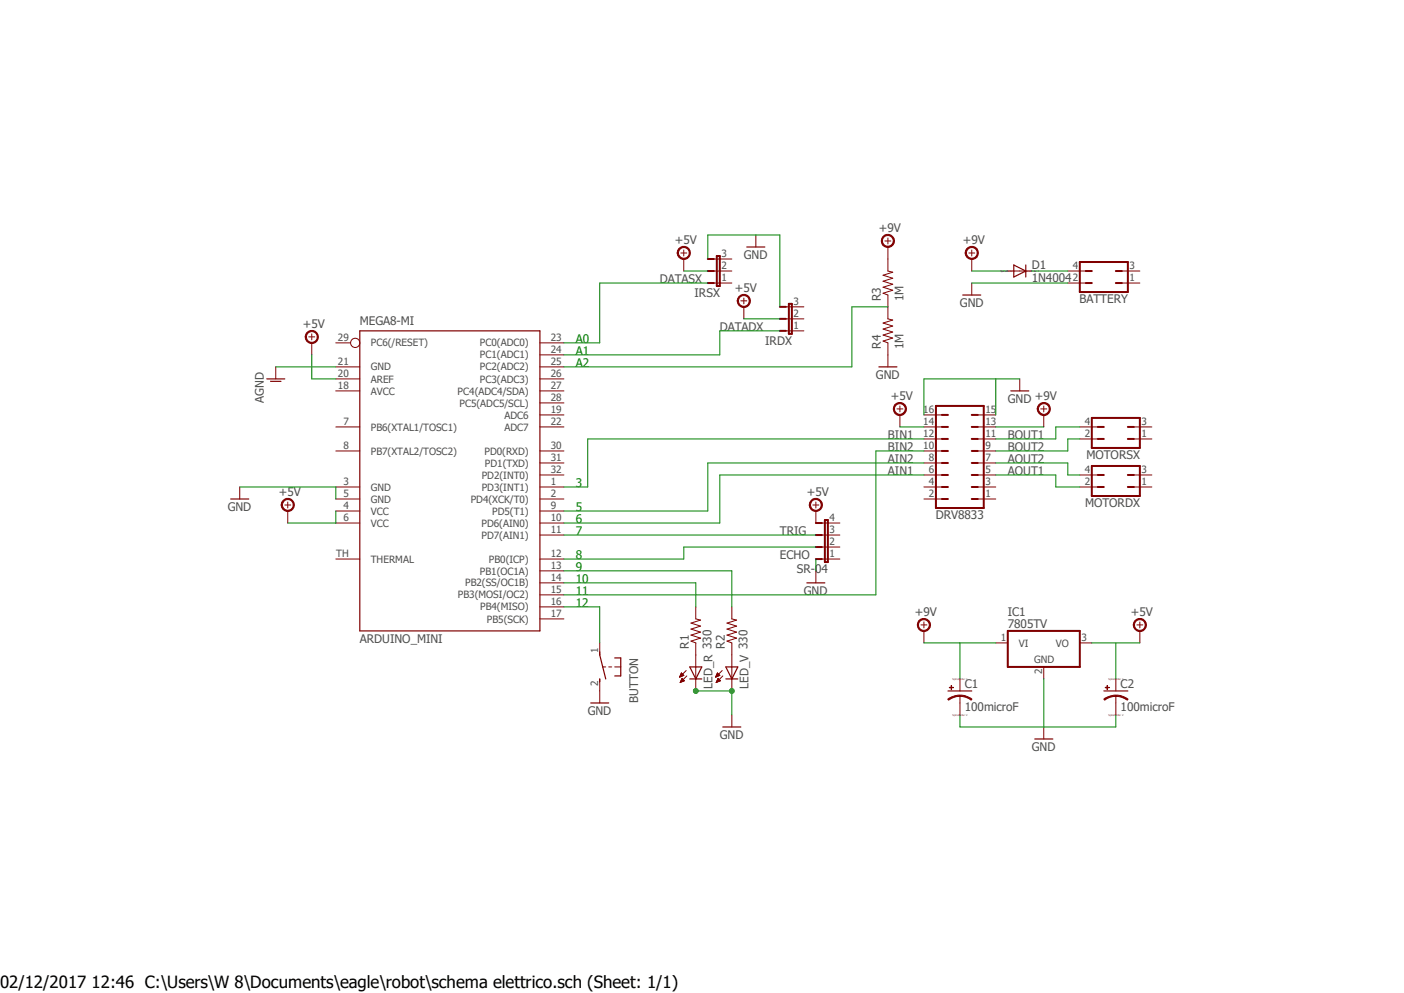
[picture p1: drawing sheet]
<svg xmlns="http://www.w3.org/2000/svg" width="297mm" height="210mm" viewBox="0 0 297 210" stroke-linecap="round" stroke-linejoin="round" font-family="sans-serif">
<path d="M47.6 45.3l201.8 114.2M249.4 45.3l-201.8 114.2" fill="none" stroke="#fff" stroke-width=".21"/>
<path d="M76.1 70h38.1v63.4h-38.1zM48.8 105.5h3.8M145.9 141.1h2.6l-1.3 2.5zM145.9 143.6h2.6M152.9 153.8h3.8M153.5 143.6h2.6M153.5 141.1h2.6l-1.3 2.5z" fill="none" stroke="#800000" stroke-width=".25"/>
<g fill="none" stroke="#800000" stroke-width=".21">
<path d="M71 77.6h5.1M71 72.5h3.1M114.2 77.6h5.1M114.2 75.1h5.1M114.2 72.5h5.1M71 95.4h5.1M71 90.3h5.1M71 80.1h5.1M71 82.7h5.1M114.2 95.4h5.1M114.2 90.3h5.1M114.2 80.1h5.1"/>
<path d="M114.2 82.7h5.1M114.2 97.9h5.1M114.2 87.8h5.1M114.2 85.2h5.1M50.7 103v2.5M71 103h5.1M71 105.5h5.1M71 108.1h5.1M71 110.6h5.1M71 118.2h5.1M114.2 103h5.1M114.2 105.5h5.1"/>
<path d="M114.2 108.1h5.1M114.2 110.6h5.1M114.2 118.2h5.1M114.2 113.2h5.1M114.2 100.5h5.1M172 106.8h1.2M172.6 106.2v1.2M173.9 110.6h3.8M173.9 118.2h3.8M173.9 113.2h3.8M173.9 115.7h3.8M114.2 130.9h5.1"/>
<path d="M114.2 128.4h5.1M114.2 125.8h5.1M114.2 123.3h5.1M114.2 120.7h5.1M147.2 128.4v2.5l1 .2-2 .7 2 .6-2 .7 2 .6-2 .6 2 .7-2 .6 1 .4v10.1M154.8 128.4v2.5l1 .2-2 .7 2 .6-2 .7 2 .6-2 .6 2 .7-2 .6 1 .4v10.1M143.8 143.2h.1M143.8 143.1h.3M143.9 143h.4M143.9 142.9h.6M143.9 142.8h.8M143.9 144.3h.1"/>
<path d="M143.9 144.2h.3M144 142.7h.6M144 144.1h.4M144 142.6h.4M144 144.1h.6M144.1 142.5h.3M144.1 144h.7M144.1 142.5h.2M144.1 143.9h.6M144.1 142.4h.1M144.1 143.8h.5M144.2 143.7h.3"/>
<path d="M144.2 143.6h.2M144.3 143.5h.1M144.7 142.8l-.6-.5-.3 .9M144.7 142.8l-.9 .4M144.8 144l-.5-.5-.4 .9M144.8 144l-.9 .4M145.2 141.8l-1.4 1.4M145.3 143l-1.4 1.4M151.4 143.2h.1M151.5 143.1h.2M151.5 143h.4M151.5 142.9h.6"/>
<path d="M151.5 144.3h.1M151.6 142.8h.7M151.6 144.2h.2M151.6 142.7h.5M151.6 144.1h.4M151.6 142.6h.5M151.6 144.1h.6M151.7 142.5h.3M151.7 144h.7M151.7 142.5h.2M151.7 143.9h.6M151.8 142.4h.1"/>
<path d="M151.8 143.8h.4M151.8 143.7h.3M151.8 143.6h.2M151.9 143.5h.1M152.3 142.8l-.5-.5-.4 .9M152.3 142.8l-.9 .4M152.4 144l-.5-.5-.4 .9M152.4 144l-.9 .4M152.8 141.8l-1.4 1.4M152.9 143l-1.4 1.4M154.8 151.2v2.6"/>
<circle cx="75.1" cy="72.5" r=".98"/>
</g>
<path d="M172.6 113.2h1.3M172.6 115.7h1.3M172.6 118.2h1.3M172.6 110.6h1.3M174.5 110h.6v8.9h-.6z" fill="none" stroke="#800000" stroke-width=".42"/>
<path d="M171.5 105.9a1.39 1.39 0 0 1 2.3 .2 1.39 1.39 0 0 1-.8 2.1 1.39 1.39 0 0 1-1.8-1.4h.2a1.13 1.13 0 0 1 1.6-1.1 1.13 1.13 0 0 1 .4 1.8 1.13 1.13 0 0 1-1.9-.3l-.1-.4h-.2z" fill-rule="evenodd" fill="#800000"/>
<path d="M60.2 106.8h1.3M60.9 106.2v1.2M171.5 105.9a1.39 1.39 0 0 1 2.3 .2 1.39 1.39 0 0 1-.8 2.1 1.39 1.39 0 0 1-1.8-1.4h.2a1.13 1.13 0 0 1 1.6-1.1 1.13 1.13 0 0 1 .4 1.8 1.13 1.13 0 0 1-1.9-.3l-.1-.4h-.2zM172.6 108.1v2.5" fill="none" stroke="#800000" stroke-width=".21"/>
<path d="M59.8 105.9a1.39 1.39 0 0 1 2.2 .2 1.39 1.39 0 0 1-.8 2.1 1.39 1.39 0 0 1-1.7-1.4h.2a1.15 1.15 0 0 1 1.6-1.1 1.15 1.15 0 0 1 .4 1.9 1.15 1.15 0 0 1-1.9-.4l-.1-.4h-.2z" fill-rule="evenodd" fill="#800000"/>
<path d="M144 53.5h1.3M144.7 52.9v1.2M151 54.8h3.8M151 57.3h3.8M151 59.9h3.8M159.9 49.7v2.5M166.2 64.9h3.9M166.2 67.4h3.9M166.2 70h3.9M59.8 105.9a1.39 1.39 0 0 1 2.2 .2 1.39 1.39 0 0 1-.8 2.1 1.39 1.39 0 0 1-1.7-1.4h.2a1.15 1.15 0 0 1 1.6-1.1 1.15 1.15 0 0 1 .4 1.9 1.15 1.15 0 0 1-1.9-.4l-.1-.4h-.2zM60.9 108.1v2.5M172.6 120.7v2.6" fill="none" stroke="#800000" stroke-width=".21"/>
<path d="M158 52.2h3.8M170.7 123.3h3.8" fill="none" stroke="#800000" stroke-width=".25"/>
<path d="M149.7 54.8h1.3M149.7 57.3h1.3M149.7 59.9h1.3M151.6 54.1h.7v6.4h-.7zM165 64.9h1.2M165 67.4h1.2M165 70h1.2M166.9 64.3h.6v6.3h-.6z" fill="none" stroke="#800000" stroke-width=".42"/>
<path d="M143.6 52.6a1.4 1.4 0 0 1 2.2 .1 1.4 1.4 0 0 1-.7 2.1 1.4 1.4 0 0 1-1.8-1.3h.2a1.15 1.15 0 0 1 1.6-1.1 1.15 1.15 0 0 1 .4 1.9 1.15 1.15 0 0 1-1.9-.4l-.1-.4h-.2z" fill-rule="evenodd" fill="#800000"/>
<path d="M143.6 52.6a1.4 1.4 0 0 1 2.2 .1 1.4 1.4 0 0 1-.7 2.1 1.4 1.4 0 0 1-1.8-1.3h.2a1.15 1.15 0 0 1 1.6-1.1 1.15 1.15 0 0 1 .4 1.9 1.15 1.15 0 0 1-1.9-.4l-.1-.4h-.2zM144.7 54.8v2.5M156.7 63.6h1.3M157.4 63v1.3" fill="none" stroke="#800000" stroke-width=".21"/>
<path d="M156.3 62.7a1.4 1.4 0 0 1 2.2 .2 1.4 1.4 0 0 1-.8 2.1 1.4 1.4 0 0 1-1.7-1.4h.2a1.13 1.13 0 0 1 1.6-1 1.13 1.13 0 0 1 .3 1.8 1.13 1.13 0 0 1-1.8-.3l-.1-.5h-.2z" fill-rule="evenodd" fill="#800000"/>
<path d="M187.2 51h1.3M187.8 50.3v1.3M156.3 62.7a1.4 1.4 0 0 1 2.2 .2 1.4 1.4 0 0 1-.8 2.1 1.4 1.4 0 0 1-1.7-1.4h.2a1.13 1.13 0 0 1 1.6-1 1.13 1.13 0 0 1 .3 1.8 1.13 1.13 0 0 1-1.8-.3l-.1-.5h-.2zM157.4 64.9v2.5" fill="none" stroke="#800000" stroke-width=".21"/>
<path d="M186.7 50.1a1.4 1.4 0 0 1 2.3 0 1.4 1.4 0 0 1-.7 2.2 1.4 1.4 0 0 1-1.9-1.3h.3a1.14 1.14 0 0 1 1.5-1.1 1.14 1.14 0 0 1 .6 1.7 1.14 1.14 0 0 1-1.9 .1l-.2-.7h-.3z" fill-rule="evenodd" fill="#800000"/>
<g fill="none" stroke="#800000" stroke-width=".21">
<path d="M186.7 50.1a1.4 1.4 0 0 1 2.3 0 1.4 1.4 0 0 1-.7 2.2 1.4 1.4 0 0 1-1.9-1.3h.3a1.14 1.14 0 0 1 1.5-1.1 1.14 1.14 0 0 1 .6 1.7 1.14 1.14 0 0 1-1.9 .1l-.2-.7h-.3zM187.8 52.2v5.1l1 .3-2 .6 2 .6-2 .7 2 .6-2 .6 2 .7-2 .6 1 .4v5l1 .3-2 .6 2 .7-2 .6 2 .6-2 .7 2 .6-2 .6 1 .4v5.1M195.5 97.9h3.8M195.5 95.4h3.8M195.5 92.8h3.8M195.5 90.3h3.8M195.5 87.8h3.8M206.8 97.9h3.9M206.8 95.4h3.9M206.8 92.8h3.9M206.8 90.3h3.9M206.8 87.8h3.9"/>
<path d="M215.7 80.1v2.6M220.2 86.5h1.2M220.8 85.9v1.2M195.5 105.5h3.8M195.5 103h3.8M195.5 100.5h3.8M206.8 105.5h3.9M206.8 103h3.9M206.8 100.5h3.9"/>
</g>
<path d="M185.9 77.6h3.8M213.8 82.7h3.8" fill="none" stroke="#800000" stroke-width=".25"/>
<g fill="none" stroke="#800000" stroke-width=".42">
<path d="M198 85.9h10.1v21.5h-10.1zM199.3 97.9h1.2M199.3 95.4h1.2M199.3 92.8h1.2M199.3 90.3h1.2M199.3 87.8h1.2M205.6 97.9h1.2M205.6 95.4h1.2M205.6 92.8h1.2M205.6 90.3h1.2M205.6 87.8h1.2M199.3 105.5h1.2"/>
<path d="M199.3 103h1.2M199.3 100.5h1.2M205.6 105.5h1.2M205.6 103h1.2M205.6 100.5h1.2"/>
</g>
<path d="M219.8 85.6a1.39 1.39 0 0 1 2.2 .2 1.39 1.39 0 0 1-.8 2 1.39 1.39 0 0 1-1.8-1.3h.3a1.15 1.15 0 0 1 1.5-1.1 1.15 1.15 0 0 1 .4 1.8 1.15 1.15 0 0 1-1.8-.3l-.1-.4h-.3z" fill-rule="evenodd" fill="#800000"/>
<path d="M189.7 86.5h1.3M190.4 85.9v1.2M219.8 85.6a1.39 1.39 0 0 1 2.2 .2 1.39 1.39 0 0 1-.8 2 1.39 1.39 0 0 1-1.8-1.3h.3a1.15 1.15 0 0 1 1.5-1.1 1.15 1.15 0 0 1 .4 1.8 1.15 1.15 0 0 1-1.8-.3l-.1-.4h-.3zM220.8 87.8v2.5" fill="none" stroke="#800000" stroke-width=".21"/>
<path d="M189.3 85.6a1.4 1.4 0 0 1 2.2 .1 1.4 1.4 0 0 1-.7 2.1 1.4 1.4 0 0 1-1.8-1.3h.2a1.15 1.15 0 0 1 1.7-1 1.15 1.15 0 0 1 .2 1.9 1.15 1.15 0 0 1-1.8-.5l-.1-.4h-.2z" fill-rule="evenodd" fill="#800000"/>
<g fill="none" stroke="#800000" stroke-width=".21">
<path d="M204.9 53.5h1.3M205.6 52.9v1.2M225.9 59.9h3.8M225.9 57.3h3.8M237.3 59.9h3.8M237.3 57.3h3.8M189.3 85.6a1.4 1.4 0 0 1 2.2 .1 1.4 1.4 0 0 1-.7 2.1 1.4 1.4 0 0 1-1.8-1.3h.2a1.15 1.15 0 0 1 1.7-1 1.15 1.15 0 0 1 .2 1.9 1.15 1.15 0 0 1-1.8-.5l-.1-.4h-.2zM190.4 87.8v2.5M228.4 92.8h3.8M228.4 90.3h3.8M239.9 92.8h3.8M239.9 90.3h3.8"/>
<path d="M228.4 103h3.8M228.4 100.5h3.8M239.9 103h3.8M239.9 100.5h3.8M126.9 136v2.5M126.9 143.6v5.1M127.5 141.1h.6M128.8 141.1h.6M130 141.1h1.3"/>
</g>
<g fill="none" stroke="#800000" stroke-width=".42">
<path d="M228.4 55.4h10.2v6.4h-10.2zM229.7 59.9h1.3M229.7 57.3h1.3M236.1 59.9h1.2M236.1 57.3h1.2M231 88.4h10.1v6.3h-10.1zM231 98.6h10.1v6.3h-10.1zM232.2 92.8h1.3M232.2 90.3h1.3M238.6 92.8h1.3M238.6 90.3h1.3M232.2 103h1.3"/>
<path d="M232.2 100.5h1.3M238.6 103h1.3M238.6 100.5h1.3"/>
</g>
<path d="M126.9 137.9v.6l1.2 5.1M130 139.1h1.3v3.9h-1.3M125 148.7h3.8M126.9 143.6v.6" fill="none" stroke="#800000" stroke-width=".25"/>
<path d="M204.5 52.6a1.4 1.4 0 0 1 2.2 .1 1.4 1.4 0 0 1-.7 2.1 1.4 1.4 0 0 1-1.8-1.3h.2a1.15 1.15 0 0 1 1.6-1.1 1.15 1.15 0 0 1 .4 1.9 1.15 1.15 0 0 1-1.9-.4l-.1-.4h-.2z" fill-rule="evenodd" fill="#800000"/>
<path d="M204.5 52.6a1.4 1.4 0 0 1 2.2 .1 1.4 1.4 0 0 1-.7 2.1 1.4 1.4 0 0 1-1.8-1.3h.2a1.15 1.15 0 0 1 1.6-1.1 1.15 1.15 0 0 1 .4 1.9 1.15 1.15 0 0 1-1.9-.4l-.1-.4h-.2zM205.6 54.8v2.5M205.6 59.9v2.5M58.3 77.6v2.5M65.3 71.2h1.3M66 70.6v1.3" fill="none" stroke="#800000" stroke-width=".21"/>
<path d="M203.7 62.4h3.8M56.4 80.1h3.8M57.2 80.6h2.2" fill="none" stroke="#800000" stroke-width=".25"/>
<path d="M64.9 70.4a1.4 1.4 0 0 1 2.2 .1 1.4 1.4 0 0 1-.8 2.1 1.4 1.4 0 0 1-1.7-1.4h.2a1.15 1.15 0 0 1 1.6-1 1.15 1.15 0 0 1 .4 1.9 1.15 1.15 0 0 1-1.9-.4l-.1-.5h-.2z" fill-rule="evenodd" fill="#800000"/>
<path d="M64.9 70.4a1.4 1.4 0 0 1 2.2 .1 1.4 1.4 0 0 1-.8 2.1 1.4 1.4 0 0 1-1.7-1.4h.2a1.15 1.15 0 0 1 1.6-1 1.15 1.15 0 0 1 .4 1.9 1.15 1.15 0 0 1-1.9-.4l-.1-.5h-.2zM66 72.5v2.6M210.7 136h2.5M228.4 136h2.6M203.1 147.2v1.5M220.8 141.1v2.5" fill="none" stroke="#800000" stroke-width=".21"/>
<path d="M213.2 133.4h15.2v7.7h-15.2z" fill="none" stroke="#800000" stroke-width=".42"/>
<path d="M200.5 146.1h5.1" fill="none" stroke="#800000" stroke-width=".25"/>
<path d="M203.1 147a3.6 3.6 0 0 1 2.5 .9l-.2 .2a3.9 3.9 0 0 0-2.3-.8z" fill-rule="evenodd" fill="#800000"/>
<path d="M203.1 147a3.6 3.6 0 0 1 2.5 .9l-.2 .2a3.9 3.9 0 0 0-2.3-.8z" fill="none" stroke="#800000" stroke-width=".21"/>
<path d="M200.5 147.9l.3-.2a4.4 4.4 0 0 1 2.3-.7v.3a4.1 4.1 0 0 0-2.4 .8z" fill-rule="evenodd" fill="#800000"/>
<path d="M200.5 147.9l.3-.2a4.4 4.4 0 0 1 2.3-.7v.3a4.1 4.1 0 0 0-2.4 .8z" fill="none" stroke="#800000" stroke-width=".21"/>
<path d="M200.8 145.4l.9 .1z" fill-rule="evenodd" fill="#800000"/>
<path d="M200.8 145.4l.9 .1z" fill="none" stroke="#800000" stroke-width=".21"/>
<path d="M201.2 145l.1 .8z" fill-rule="evenodd" fill="#800000"/>
<path d="M201.2 145l.1 .8zM203.1 143.6v2.5M203.1 148.7v2.5M236.1 147.2v1.5" fill="none" stroke="#800000" stroke-width=".21"/>
<path d="M233.5 146.1h5.1" fill="none" stroke="#800000" stroke-width=".25"/>
<path d="M236.1 147a3.8 3.8 0 0 1 2.5 .9l-.1 .2a4.1 4.1 0 0 0-2.4-.8z" fill-rule="evenodd" fill="#800000"/>
<path d="M236.1 147a3.8 3.8 0 0 1 2.5 .9l-.1 .2a4.1 4.1 0 0 0-2.4-.8z" fill="none" stroke="#800000" stroke-width=".21"/>
<path d="M233.5 147.9l1.5-.7 1.1-.2v.3a3.9 3.9 0 0 0-2.4 .8z" fill-rule="evenodd" fill="#800000"/>
<path d="M233.5 147.9l1.5-.7 1.1-.2v.3a3.9 3.9 0 0 0-2.4 .8z" fill="none" stroke="#800000" stroke-width=".21"/>
<path d="M233.8 145.4l.9 .1z" fill-rule="evenodd" fill="#800000"/>
<path d="M233.8 145.4l.9 .1z" fill="none" stroke="#800000" stroke-width=".21"/>
<path d="M234.2 145l.1 .8z" fill-rule="evenodd" fill="#800000"/>
<path d="M194.8 132.2h1.3M195.5 131.5v1.3M234.2 145l.1 .8zM236.1 143.6v2.5M236.1 148.7v2.5" fill="none" stroke="#800000" stroke-width=".21"/>
<path d="M194.4 131.3a1.41 1.41 0 0 1 2.2 0 1.41 1.41 0 0 1-.7 2.2 1.41 1.41 0 0 1-1.8-1.3h.2a1.15 1.15 0 0 1 1.7-1 1.15 1.15 0 0 1 .2 2 1.15 1.15 0 0 1-1.8-.6l-.1-.4h-.2z" fill-rule="evenodd" fill="#800000"/>
<path d="M194.4 131.3a1.41 1.41 0 0 1 2.2 0 1.41 1.41 0 0 1-.7 2.2 1.41 1.41 0 0 1-1.8-1.3h.2a1.15 1.15 0 0 1 1.7-1 1.15 1.15 0 0 1 .2 2 1.15 1.15 0 0 1-1.8-.6l-.1-.4h-.2zM195.5 133.4v2.6M240.5 132.2h1.3M241.1 131.5v1.3" fill="none" stroke="#800000" stroke-width=".21"/>
<path d="M240.1 131.3a1.4 1.4 0 0 1 2.2 .1 1.4 1.4 0 0 1-.8 2.1 1.4 1.4 0 0 1-1.8-1.3h.3a1.13 1.13 0 0 1 1.6-1.1 1.13 1.13 0 0 1 .3 1.9 1.13 1.13 0 0 1-1.8-.4l-.1-.4h-.3z" fill-rule="evenodd" fill="#800000"/>
<path d="M213.2 57.3h5.1M240.1 131.3a1.4 1.4 0 0 1 2.2 .1 1.4 1.4 0 0 1-.8 2.1 1.4 1.4 0 0 1-1.8-1.3h.3a1.13 1.13 0 0 1 1.6-1.1 1.13 1.13 0 0 1 .3 1.9 1.13 1.13 0 0 1-1.8-.4l-.1-.4h-.3zM241.1 133.4v2.6M220.8 153.8v2.5" fill="none" stroke="#800000" stroke-width=".21"/>
<path d="M214.5 56l2.5 1.3-2.5 1.3zM217 56v2.6M218.9 156.3h3.8" fill="none" stroke="#800000" stroke-width=".25"/>
<circle cx="154.8" cy="146.1" r=".51" fill="#008000"/>
<circle cx="154.8" cy="146.1" r=".51" fill="none" stroke="#008000" stroke-width=".21"/>
<circle cx="147.2" cy="146.1" r=".51" fill="#008000"/>
<g fill="none" stroke="#008000" stroke-width=".21">
<path d="M144.7 57.3h5M149.7 59.9h-22.8v12.6h-7.6M149.7 54.8v-5.1h15.3v15.2M205.6 59.9h20.3M205.6 57.3h7.6M218.3 57.3h7.6M58.3 77.6h12.7M66 75.1v5h5M157.4 67.4h7.6M165 70h-12.7v5.1h-33M187.8 64.9h-7.6v12.7h-60.9M190.4 90.3h5.1"/>
<path d="M195.5 92.8h-71.2v10.2h-5M195.5 97.9h-45.8v10.2h-30.4M195.5 95.4h-10.2v30.4h-66M210.7 80.1v7.7M210.7 90.3h10.1M210.7 97.9h15.2v2.6h2.5M215.7 80.1h-20.2v7.7M228.4 90.3h-5v2.5h-12.7M228.4 92.8h-2.5v2.6h-15.2M50.7 103h20.3v2.5M71 108.1v2.5h-10.1M119.3 113.2h53.3"/>
<path d="M172.6 118.2v2.5M172.6 115.7h-27.9v2.5h-25.4M195.5 100.5h-43.2v10.1h-33M210.7 100.5h12.7v2.5h5M119.3 120.7h35.5v7.7M119.3 128.4h7.6v7.6M119.3 123.3h27.9v5.1M195.5 136h15.2M203.1 136v7.6M231 136h10.1M236.1 136v7.6M147.2 146.1h7.6v5.1"/>
<path d="M203.1 151.2v2.6h33v-2.6M220.8 143.6v10.2"/>
<circle cx="147.2" cy="146.1" r=".51"/>
</g>
<text font-size="3.6" x="0" y="208.9">02/12/2017 12:46 C:\Users\W 8\Documents\eagle\robot\schema elettrico.sch (Sheet: 1/1)</text>
<g font-size="2.5" fill="#505050">
<text x="142.7" y="51.6">+5V</text>
<text x="185.9" y="49.1">+9V</text>
<text x="203.7" y="51.6">+9V</text>
<text x="139.6" y="59.9">DATASX</text>
<text x="157.4" y="54.8">GND</text>
<text x="218.3" y="59.6">1N4004</text>
<text x="218.3" y="56.8">D1</text>
<text x="146.9" y="62.9">IRSX</text>
<text x="155.5" y="61.8">+5V</text>
<text x="186.3" y="63.7" transform="rotate(-90 186.3 63.7)">R3</text>
<text x="191.1" y="63.7" transform="rotate(-90 191.1 63.7)">1M</text>
<text x="203.1" y="64.9">GND</text>
<text x="228.3" y="64.2">BATTERY</text>
<text x="64.1" y="69.3">+5V</text>
<text x="76.1" y="68.7">MEGA8-MI</text>
<text x="152.3" y="70">DATADX</text>
<text x="161.9" y="73">IRDX</text>
<text x="186.3" y="73.8" transform="rotate(-90 186.3 73.8)">R4</text>
<text x="191.1" y="73.8" transform="rotate(-90 191.1 73.8)">1M</text>
<text x="185.3" y="80.1">GND</text>
<text x="55.8" y="85.2" transform="rotate(-90 55.8 85.2)">AGND</text>
<text x="188.5" y="84.6">+5V</text>
<text x="213.2" y="85.2">GND</text>
<text x="218.9" y="84.6">+9V</text>
<text x="187.8" y="92.8">BIN1</text>
<text x="187.8" y="95.4">BIN2</text>
<text x="213.2" y="92.8">BOUT1</text>
<text x="213.2" y="95.4">BOUT2</text>
<text x="187.8" y="97.9">AIN2</text>
<text x="187.8" y="100.5">AIN1</text>
<text x="213.2" y="97.9">AOUT2</text>
<text x="213.2" y="100.5">AOUT1</text>
<text x="229.8" y="97.2">MOTORSX</text>
<text x="59" y="104.9">+5V</text>
<text x="170.7" y="104.9">+5V</text>
<text x="229.5" y="107.3">MOTORDX</text>
<text x="48.2" y="108.1">GND</text>
<text x="165" y="113.2">TRIG</text>
<text x="198" y="109.9">DRV8833</text>
<text x="165" y="118.2">ECHO</text>
<text x="168.6" y="121.3">SR-04</text>
<text x="170.1" y="125.8">GND</text>
<text x="193.6" y="130.3">+9V</text>
<text x="213.2" y="130.3">IC1</text>
<text x="239.2" y="130.3">+5V</text>
<text x="76.1" y="136">ARDUINO_MINI</text>
<text x="145.7" y="137.2" transform="rotate(-90 145.7 137.2)">R1</text>
<text x="153.3" y="137.2" transform="rotate(-90 153.3 137.2)">R2</text>
<text x="213.2" y="132.8">7805TV</text>
<text x="135" y="148.6" transform="rotate(-90 135 148.6)">BUTTON</text>
<text x="150.8" y="145.6" transform="rotate(-90 150.8 145.6)">LED_R 330</text>
<text x="158.4" y="145.6" transform="rotate(-90 158.4 145.6)">LED_V 330</text>
<text x="204.1" y="145.5">C1</text>
<text x="237.1" y="145.5">C2</text>
<text x="124.3" y="151.2">GND</text>
<text x="204.1" y="150.3">100microF</text>
<text x="237.1" y="150.3">100microF</text>
<text x="152.3" y="156.3">GND</text>
<text x="218.3" y="158.8">GND</text>
</g>
<g font-size="2.5" fill="#008000">
<text x="121.8" y="72.5">A0</text>
<text x="121.8" y="75.1">A1</text>
<text x="121.8" y="77.6">A2</text>
<text x="121.8" y="103">3</text>
<text x="121.8" y="108.1">5</text>
<text x="121.8" y="110.6">6</text>
<text x="121.8" y="113.2">7</text>
<text x="121.8" y="118.2">8</text>
<text x="121.8" y="120.8">9</text>
<text x="121.8" y="123.3">10</text>
<text x="121.8" y="125.8">11</text>
<text x="121.8" y="128.4">12</text>
</g>
<g font-size="2.1" fill="#505050">
<text x="152.7" y="59.5">1</text>
<text x="152.7" y="56.9">2</text>
<text x="152.7" y="54.4">3</text>
<text x="226.9" y="59.5">2</text>
<text x="226.9" y="56.9">4</text>
<text x="239" y="59.5">1</text>
<text x="239" y="56.9">3</text>
<text x="167.9" y="64.6">3</text>
<text x="167.9" y="69.6">1</text>
<text x="167.9" y="67.1">2</text>
<text x="71.5" y="77.3">21</text>
<text x="71.5" y="72.2">29</text>
<text x="78.4" y="73.3">PC6(/RESET)</text>
<text x="101.5" y="75.8">PC1(ADC1)</text>
<text x="101.5" y="73.3">PC0(ADC0)</text>
<text x="116.5" y="77.3">25</text>
<text x="116.5" y="74.7">24</text>
<text x="116.5" y="72.2">23</text>
<text x="71.5" y="79.8">20</text>
<text x="71.5" y="82.3">18</text>
<text x="78.4" y="78.4">GND</text>
<text x="78.4" y="80.9">AREF</text>
<text x="78.4" y="83.4">AVCC</text>
<text x="96.8" y="83.4">PC4(ADC4/SDA)</text>
<text x="101.5" y="80.9">PC3(ADC3)</text>
<text x="101.5" y="78.4">PC2(ADC2)</text>
<text x="116.5" y="82.3">27</text>
<text x="116.5" y="79.8">26</text>
<text x="72.6" y="90">7</text>
<text x="97.2" y="86">PC5(ADC5/SCL)</text>
<text x="106.7" y="88.5">ADC6</text>
<text x="116.5" y="90">22</text>
<text x="116.5" y="87.4">19</text>
<text x="116.5" y="84.9">28</text>
<text x="195.3" y="90">14</text>
<text x="195.3" y="87.4">16</text>
<text x="208.5" y="90">13</text>
<text x="208.5" y="87.4">15</text>
<text x="229.5" y="90">4</text>
<text x="241.5" y="90">3</text>
<text x="72.6" y="95">8</text>
<text x="78.4" y="91.1">PB6(XTAL1/TOSC1)</text>
<text x="106.7" y="91.1">ADC7</text>
<text x="116.5" y="95">30</text>
<text x="195.3" y="95">10</text>
<text x="195.3" y="92.5">12</text>
<text x="208.5" y="95">9</text>
<text x="208.5" y="92.5">11</text>
<text x="229.5" y="92.5">2</text>
<text x="241.5" y="92.5">1</text>
<text x="78.4" y="96.1">PB7(XTAL2/TOSC2)</text>
<text x="101.9" y="101.2">PD2(INT0)</text>
<text x="102.5" y="96.1">PD0(RXD)</text>
<text x="102.6" y="98.7">PD1(TXD)</text>
<text x="116.5" y="100.1">32</text>
<text x="116.5" y="97.6">31</text>
<text x="196.5" y="100.1">6</text>
<text x="196.5" y="97.6">8</text>
<text x="208.5" y="100.1">5</text>
<text x="208.5" y="97.6">7</text>
<text x="229.5" y="100.1">4</text>
<text x="241.5" y="100.1">3</text>
<text x="72.6" y="102.6">3</text>
<text x="72.6" y="105.2">5</text>
<text x="72.6" y="107.7">4</text>
<text x="78.4" y="103.8">GND</text>
<text x="78.4" y="106.3">GND</text>
<text x="99.6" y="106.3">PD4(XCK/T0)</text>
<text x="101.9" y="103.8">PD3(INT1)</text>
<text x="116.5" y="107.7">9</text>
<text x="116.5" y="105.2">2</text>
<text x="116.5" y="102.6">1</text>
<text x="196.5" y="105.2">2</text>
<text x="196.5" y="102.6">4</text>
<text x="208.5" y="105.2">1</text>
<text x="208.5" y="102.6">3</text>
<text x="229.5" y="102.6">2</text>
<text x="241.5" y="102.6">1</text>
<text x="72.6" y="110.2">6</text>
<text x="78.4" y="108.8">VCC</text>
<text x="78.4" y="111.4">VCC</text>
<text x="101.9" y="113.9">PD7(AIN1)</text>
<text x="101.9" y="111.4">PD6(AIN0)</text>
<text x="104.1" y="108.8">PD5(T1)</text>
<text x="116.5" y="112.8">11</text>
<text x="116.5" y="110.2">10</text>
<text x="175.5" y="112.8">3</text>
<text x="175.5" y="110.2">4</text>
<text x="71.1" y="117.9">TH</text>
<text x="78.4" y="119">THERMAL</text>
<text x="103.4" y="119">PB0(ICP)</text>
<text x="116.5" y="117.9">12</text>
<text x="175.5" y="117.9">1</text>
<text x="175.5" y="115.3">2</text>
<text x="98.4" y="124">PB2(SS/OC1B)</text>
<text x="101.5" y="121.5">PB1(OC1A)</text>
<text x="116.5" y="125.5">15</text>
<text x="116.5" y="122.9">14</text>
<text x="116.5" y="120.4">13</text>
<text x="96.9" y="126.6">PB3(MOSI/OC2)</text>
<text x="101.6" y="129.1">PB4(MISO)</text>
<text x="103" y="131.7">PB5(SCK)</text>
<text x="116.5" y="130.6">17</text>
<text x="116.5" y="128">16</text>
<text x="211.7" y="135.6">1</text>
<text x="215.6" y="136.7">VI</text>
<text x="223.4" y="136.7">VO</text>
<text x="228.8" y="135.6">3</text>
<text x="126.5" y="138.2" transform="rotate(-90 126.5 138.2)">1</text>
<text x="218.8" y="140.3">GND</text>
<text x="220.5" y="142.6" transform="rotate(-90 220.5 142.6)">2</text>
<text x="126.5" y="145.1" transform="rotate(-90 126.5 145.1)">2</text>
</g>
<g font-size=".6" fill="#800080">
<text x="211.6" y="57.5">SpiceOrder 1</text>
<text x="216.7" y="57.5">SpiceOrder 2</text>
<text x="201.5" y="143.8">SpiceOrder 1</text>
<text x="234.5" y="143.8">SpiceOrder 1</text>
<text x="201.5" y="151.4">SpiceOrder 2</text>
<text x="234.5" y="151.4">SpiceOrder 2</text>
</g>
</svg>
